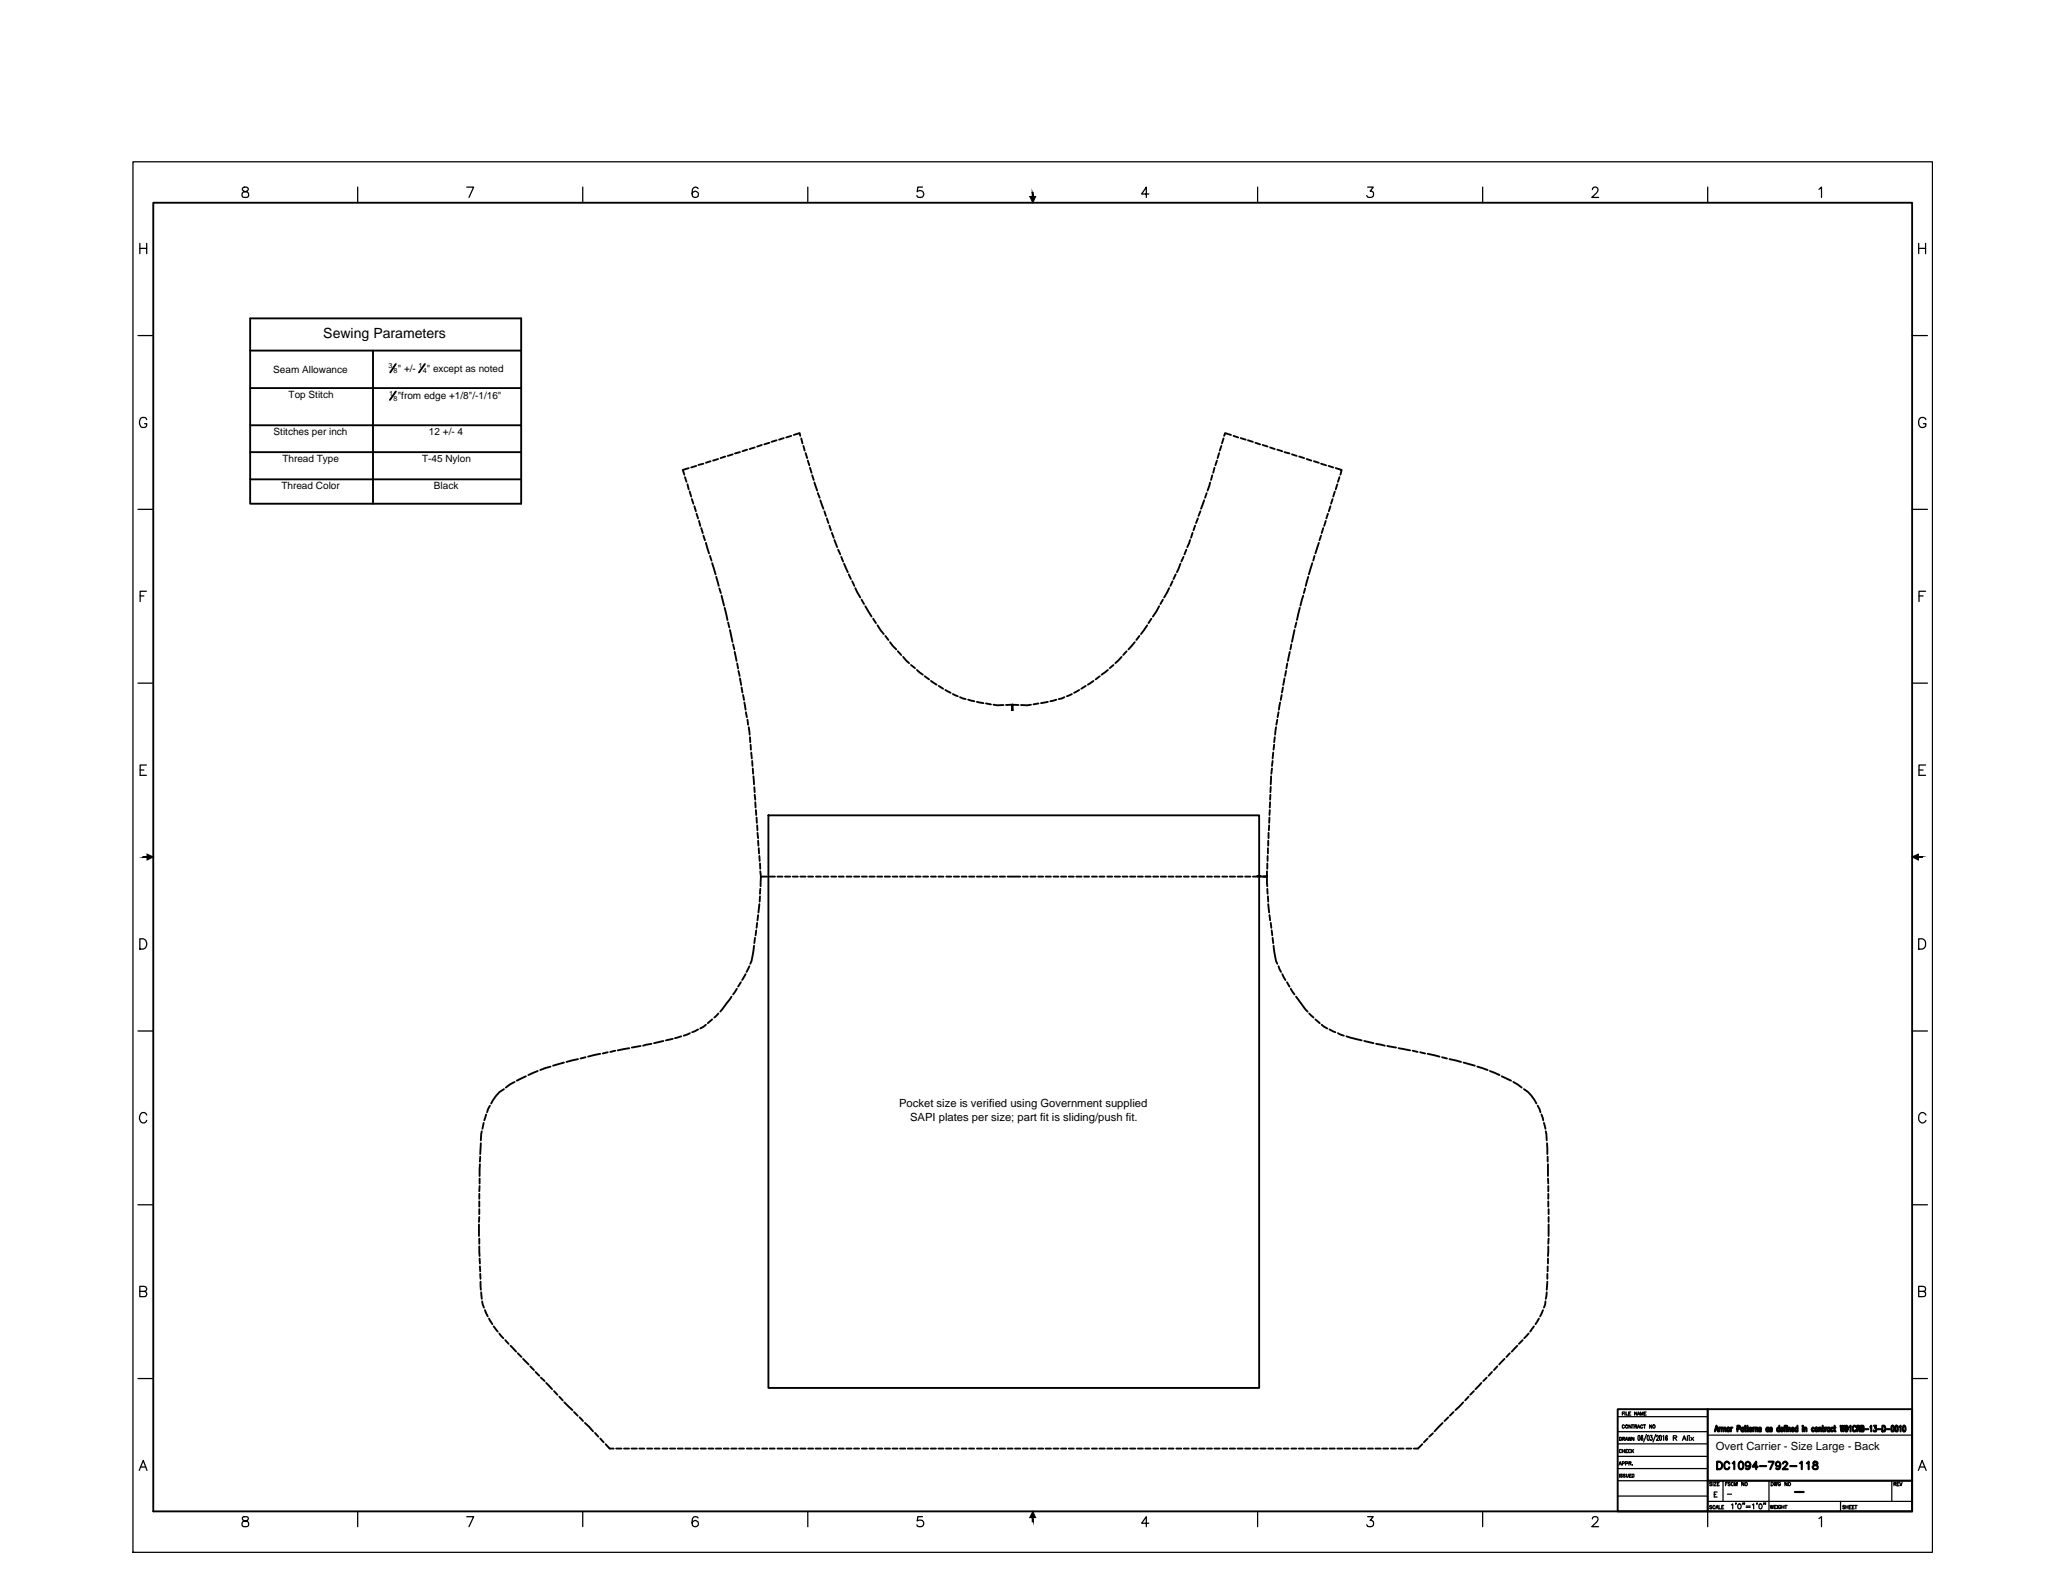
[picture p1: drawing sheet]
<svg xmlns="http://www.w3.org/2000/svg" width="279mm" height="216mm" viewBox="0 0 279 216" stroke-linecap="round" stroke-linejoin="round" font-family="sans-serif">
<!-- layer: Hidden -->
<g fill="none" stroke="#000" stroke-width=".25">
<path d="M104.2 60l-.7 .2M105.2 59.6l-.7 .2M106.1 59.3l-.6 .2M107.2 59l-.7 .3M107.5 58.9l.8-.2 .1 .3M108.5 59.4l.2 .7M165.7 59.4l-.2 .7M166.7 58.9l-.8-.2-.1 .3M167.1 59l.6 .3M168 59.3l.7 .2M169 59.6l.7 .2M170 60l.7 .2"/>
<path d="M92.8 64.6l.2 .7M93.1 65.6l.2 .7M93.3 63.4l-.8 .3 .2 .6M93.4 66.6l.2 .7M93.7 67.6l.2 .6M94 68.6l.2 .6M94.3 63.1l-.7 .2M94.3 69.6l.2 .6M94.7 70.6l.1 .6M95 71.5l.2 .7M95.3 72.5l.2 .7M95.3 62.8l-.7 .2"/>
<path d="M95.6 73.5l.4 1.5M96.2 75.3l.2 .6M96.2 62.5l-.6 .2M96.4 76.3l.5 1.5M97 78.1l.3 1.3M97.3 62.2l-.7 .2M97.4 79.7l.2 .6M98.2 61.8l-.6 .2M99.2 61.5l-.6 .3M100.2 61.2l-.7 .2M101.2 60.9l-.6 .2M102.2 60.6l-.7 .2"/>
<path d="M103.2 60.3l-.7 .2M108.8 60.4l.2 .6M109.1 61.4l.2 .6M109.4 62.4l.2 .6M109.7 63.4l.2 .6M110 64.4l.2 .6M110.3 65.3l.4 1.1M110.8 66.8l.2 .6M111.1 67.8l.4 1.1M111.6 69.2l.3 .7M112 70.2l.2 .7M112.3 71.2l.2 .6"/>
<path d="M112.7 72.2l.2 .6M113 73.1l.4 1M113.5 74.5l.3 .6M113.9 75.4l.3 .7M114.3 76.4l.5 1.1M114.9 77.8l.3 .6M115.4 78.7l.3 .7M115.8 79.7l.7 1.2M158.3 79.7l-.6 1.2M158.8 78.7l-.3 .7M159.2 77.8l-.3 .6M159.9 76.4l-.5 1.1"/>
<path d="M160.3 75.4l-.3 .7M160.7 74.5l-.3 .6M161.2 73.1l-.4 1M161.5 72.2l-.2 .6M161.9 71.2l-.3 .6M162.2 70.2l-.2 .7M162.6 69.2l-.3 .7M163.1 67.8l-.4 1.1M163.4 66.8l-.2 .6M163.9 65.3l-.4 1.1M164.2 64.4l-.2 .6M164.5 63.4l-.2 .6"/>
<path d="M164.8 62.4l-.2 .6M165.1 61.4l-.2 .6M165.4 60.4l-.2 .6M171 60.3l.7 .2M172 60.6l.6 .2M173 60.9l.7 .2M174 61.2l.6 .2M175 61.5l.6 .3M176 61.8l.6 .2M176.8 79.7l-.2 .6M177 62.2l.6 .2M177.2 78.1l-.4 1.3"/>
<path d="M177.7 76.3l-.4 1.5M177.9 62.5l.7 .2M178 75.3l-.1 .6M178.6 73.5l-.4 1.5M178.9 72.5l-.2 .7M178.9 62.8l.7 .2M179.2 71.5l-.2 .7M179.5 70.6l-.2 .6M179.8 69.6l-.2 .6M179.9 63.1l.7 .2M180.2 68.6l-.2 .6M180.5 67.6l-.2 .6"/>
<path d="M180.8 66.6l-.2 .7M180.9 63.4l.8 .3-.2 .6M181.1 65.6l-.2 .7M181.4 64.6l-.2 .7M97.7 80.7l.4 1.3M98.1 82.3l.4 1.7M98.6 84.3l.2 .7M98.9 85.3l.3 1.6M99.3 87.3l.2 .7M99.5 88.3l.3 1.2M99.8 89.9l.2 .6M100 90.9l.2 .7"/>
<path d="M100.2 91.9l.2 .9M100.4 93.1l.2 .7M100.6 94.1l.2 .7M100.8 95.2l.2 .9M101 96.5l.1 .6M101.2 97.5l.1 .7M101.4 98.5l.1 1M101.6 99.9v.6M116.7 81.2l.3 .6M117.2 82.1l.8 1.4M118.3 83.8l.3 .6M118.8 84.7l.9 1.2"/>
<path d="M119.9 86.1l.4 .6M120.5 87l.9 1M121.6 88.2l.5 .5M122.3 89l.8 .8M123.4 90.1l.5 .4M124.2 90.7l.8 .7M125.2 91.6l.6 .4M126.1 92.2l.7 .5M127.1 92.9l.6 .4M128 93.5l.7 .3M129 94l.7 .3M130 94.4l.8 .3"/>
<path d="M131.1 94.8l.9 .2M132.3 95.1l.9 .1M133.5 95.3l.7 .1M134.5 95.4l.6 .1h.8M136.2 95.5l.9-.1v.9v-.9l-.1 .9 .1-.9 .8 .1M139.6 95.4l-.5 .1h-.8M140.6 95.3l-.6 .1M141.9 95.1l-.9 .1M143.1 94.8l-.8 .2M144.2 94.4l-.8 .3M145.2 94l-.7 .3M146.1 93.5l-.6 .3"/>
<path d="M147 92.9l-.6 .4M148.1 92.2l-.8 .5M148.9 91.6l-.5 .4M150 90.7l-.8 .7M150.8 90.1l-.5 .4M151.9 89l-.8 .8M152.6 88.2l-.5 .5M153.7 87l-.9 1M154.3 86.1l-.4 .6M155.4 84.7l-.9 1.2M155.9 83.8l-.4 .6M157 82.1l-.9 1.4"/>
<path d="M157.5 81.2l-.3 .6M172.6 99.9v.6M172.8 98.5l-.1 1M173 97.5l-.1 .7M173.2 96.5l-.2 .6M173.4 95.2l-.2 .9M173.6 94.1l-.1 .7M173.8 93.1l-.2 .7M174 91.9l-.2 .9M174.2 90.9l-.2 .7M174.3 89.9l-.1 .6M174.7 88.3l-.3 1.2"/>
<path d="M174.9 87.3l-.1 .7M175.3 85.3l-.3 1.6M175.6 84.3l-.2 .7M176 82.3l-.3 1.7M176.5 80.7l-.4 1.3M101.7 100.9v.6M101.7 101.9l.1 .8M101.9 103.1v.6M102 104.1v.7M102 105.1l.1 1.1M102.2 106.6v.7M102.2 107.6l.1 .7"/>
<path d="M102.3 108.7v.7M102.4 109.7v.7M102.5 110.7v.7M102.5 111.8l.1 .7M102.6 112.8l.1 .7M102.7 113.9v.6M102.8 114.9v.7M102.8 115.9l.1 .7M102.9 117l.1 .7M103 118l.1 .7M103.9 118.7h-.8l-.1 1.3M104.2 118.7h.8"/>
<path d="M105.3 118.7h.7M106.3 118.7h.7M107.4 118.7h.6M108.4 118.7h.7M109.4 118.7h.7M110.5 118.7h.7M111.5 118.7h.7M112.6 118.7h.7M113.6 118.7h.7M114.7 118.7h.6M115.7 118.7h.7M116.7 118.7h.7"/>
<path d="M117.7 118.7h.8M118.8 118.7h.7M119.8 118.7h.7M120.9 118.7h.7M121.9 118.7h.7M123 118.7h.6M124 118.7h.7M125 118.7h.7M126.1 118.7h.7M127.1 118.7h.7M128.2 118.7h.6M129.2 118.7h.7"/>
<path d="M130.2 118.7h.7M131.2 118.7h.8M132.3 118.7h.7M133.3 118.7h.7M134.4 118.7h.7M135.4 118.7h.7M136.5 118.7h1.7M138.5 118.7h.7M139.5 118.7h.8M140.6 118.7h.7M141.6 118.7h.7M142.7 118.7h.7"/>
<path d="M143.7 118.7h.7M144.8 118.7h.6M145.8 118.7h.7M146.8 118.7h.7M147.9 118.7h.7M148.9 118.7h.7M150 118.7h.6M151 118.7h.7M152 118.7h.7M153 118.7h.8M154.1 118.7h.7M155.1 118.7h.7"/>
<path d="M156.2 118.7h.7M157.2 118.7h.7M158.3 118.7h.6M159.3 118.7h.7M160.3 118.7h.7M161.4 118.7h.7M162.4 118.7h.7M163.5 118.7h.6M164.5 118.7h.7M165.5 118.7h.7M166.6 118.7h.7M167.6 118.7h.7"/>
<path d="M168.6 118.7h.7M169.7 118.7h.7M170.7 118.7h.9v1.3M170.7 118.7h-.4h.4M171.6 118v.7h-.5h.5M171.6 117v.7M171.7 115.9v.7M171.7 114.9v.7M171.8 113.9v.6M171.8 112.8v.7M171.9 111.8l-.1 .7M171.9 110.7v.7"/>
<path d="M172 109.7l-.1 .7M172 108.7v.7M172.1 107.6l-.1 .7M172.1 106.6v.7M172.1 105.1v1.1M172.3 104.1l-.1 .7M172.4 103.1l-.1 .6M172.4 101.9v.8M172.6 100.9l-.1 .6M93.4 139.9l-.8 .4M94.5 139.4l-.8 .4M95.6 138.8l-.8 .5"/>
<path d="M96.4 138.1l-.5 .5M97.3 137.3l-.6 .5M99.1 135l-1.5 2M99.8 133.9l-.5 .8M100.3 133l-.3 .6M101 131.9l-.5 .8M101.5 130.9l-.4 .7M102.1 128.1l-.3 2.1-.2 .3M102.2 127v.7M102.4 126l-.1 .7M102.5 125v.7M102.7 123.9l-.1 .8"/>
<path d="M102.8 122.5l-.1 1.1M102.9 121.4v.7M103 120.4l-.1 .7M171.6 120.4l.1 .7M171.7 121.4l.1 .7M171.8 122.5l.1 1.1M171.9 123.9l.1 .8M172.1 125l.1 .7M172.2 126l.1 .7M172.4 127v.7M172.5 128.1l.3 2.1 .2 .3M173.2 130.9l.3 .7"/>
<path d="M173.7 131.9l.4 .8M174.3 133l.3 .6M174.8 133.9l.5 .8M175.5 135l1.6 2M177.3 137.3l.6 .5M178.2 138.1l.5 .5M179 138.8l.8 .5M180.1 139.4l.8 .4M181.2 139.9l.8 .4M65 159.6v.7M65 157.7v1.6M65 156.7v.6"/>
<path d="M65.1 154.8l-.1 1.5M65.2 153.2l-.1 1.3M65.5 152.1l-.2 .8M65.8 150.9l-.2 .9M66.4 149.8l-.4 .9M68.3 147.5a4.4 4.4 0 0 0-1.8 2M69.7 146.5l-1.2 .8M71.2 145.8l-1.2 .6M72.8 145.1l-1.2 .5M74.6 144.5l-1.4 .4M76.4 143.9l-1.5 .4M78.3 143.5l-1.6 .3"/>
<path d="M79.3 143.2l-.7 .2M81.3 142.7l-1.7 .4M82.3 142.5l-.7 .2M83.3 142.3l-.7 .2M85.2 142l-1.5 .3M86.8 141.7l-1.2 .2M88.2 141.4l-1.1 .2M89.8 141l-1.2 .3M91.1 140.7l-.9 .2M92.3 140.4l-.9 .2M182.3 140.4l2.1 .5M184.8 141l1.2 .3"/>
<path d="M186.4 141.4l1.2 .2M187.9 141.7l1.2 .2M189.4 142l1.6 .3M191.3 142.3l.7 .2M192.3 142.5l.7 .2M193.4 142.7l1.6 .4M195.3 143.2l.7 .2M196.3 143.5l1.6 .3M198.2 143.9l1.5 .4M200.1 144.5l1.4 .4M201.8 145.1l1.3 .5M203.4 145.8l1.3 .6"/>
<path d="M204.9 146.5l1.2 .8M206.4 147.5a4.6 4.6 0 0 1 1.7 2M208.3 149.8l.3 .9M208.8 150.9l.2 .9M209.1 152.1l.2 .8M209.4 153.2l.1 1.3M209.5 154.8l.1 1.5M209.6 156.7v.6M209.6 157.7v1.6M209.6 159.6l.1 .7M64.9 165.8v1.6M64.9 168.8l.1 1.3"/>
<path d="M64.9 161.7v.7M64.9 162.7v.7M64.9 163.8v.7M64.9 167.8v.7M64.9 164.8v.7M65 170.5v.6M65 160.6l-.1 .8M65 171.5v.7M65 172.5l.1 .7M65.1 173.6v1.1M65.2 175v.9M65.3 176.3l.2 .8"/>
<path d="M65.7 177.4l.4 .9M66.2 178.6l.5 .8M66.9 179.6l.5 .8M207.7 179.6l-.5 .8M208.4 178.6l-.4 .8M209 177.4l-.4 .9M209.3 176.3l-.2 .8M209.5 175l-.1 .9M209.6 173.6l-.1 1.1M209.6 172.5v.7M209.6 171.5v.7M209.6 170.5v.6"/>
<path d="M209.7 168.8l-.1 1.3M209.7 160.6v.8M209.7 161.7v.7M209.7 162.7v.7M209.7 165.8v1.6M209.7 163.8v.7M209.7 164.8v.7M209.7 167.8v.7M67.6 180.6l.6 .7M68.4 181.5l.5 .5M69.1 182.3l.8 .8M70.1 183.3l.5 .5"/>
<path d="M70.8 184.1l.8 .7M71.8 185.1l.5 .5M72.5 185.8l.5 .5M73.3 186.6l.5 .5M74 187.3l.8 .9M75 188.4l.5 .5M75.7 189.2l.5 .5M76.4 189.9l1.1 1.1M77.7 191.2l.5 .6M78.5 192l.5 .5M79.2 192.7l1.1 1.2M80.6 194.1l.4 .5"/>
<path d="M81.3 194.8l.5 .6M82 195.6l.6 .6h.5M83.5 196.2h.7M84.5 196.2h.7M85.5 196.2h.7M86.6 196.2h.7M87.6 196.2h.7M88.7 196.2h.6M89.7 196.2h.7M90.7 196.2h.8M91.8 196.2h.7M92.8 196.2h.7"/>
<path d="M93.9 196.2h.6M94.9 196.2h.7M95.9 196.2h.7M97 196.2h.7M98 196.2h.7M99 196.2h.8M100.1 196.2h.7M101.1 196.2h.7M102.2 196.2h.6M103.2 196.2h.7M104.2 196.2h.7M105.3 196.2h.7"/>
<path d="M106.3 196.2h.7M107.4 196.2h.6M108.4 196.2h.7M109.4 196.2h.7M110.5 196.2h.7M111.5 196.2h.7M112.5 196.2h.8M113.6 196.2h.7M114.6 196.2h.7M115.7 196.2h.6M116.7 196.2h.7M117.7 196.2h.7"/>
<path d="M118.8 196.2h.7M119.8 196.2h.7M120.9 196.2h.7M121.9 196.2h.7M123 196.2h.6M124 196.2h.7M125 196.2h.7M126 196.2h.8M127.1 196.2h.7M128.1 196.2h.7M129.2 196.2h.7M130.2 196.2h.7"/>
<path d="M131.2 196.2h.7M132.3 196.2h.7M133.3 196.2h.7M134.4 196.2h.7M135.4 196.2h.7M136.5 196.2h.6M137.5 196.2h.7M138.5 196.2h.7M139.5 196.2h.8M140.6 196.2h.7M141.6 196.2h.7M142.7 196.2h.7"/>
<path d="M143.7 196.2h.7M144.8 196.2h.6M145.8 196.2h.7M146.8 196.2h.7M147.9 196.2h.7M148.9 196.2h.7M150 196.2h.6M151 196.2h.7M152 196.2h.7M153 196.2h.8M154.1 196.2h.7M155.1 196.2h.7"/>
<path d="M156.2 196.2h.7M157.2 196.2h.7M158.3 196.2h.6M159.3 196.2h.7M160.3 196.2h.7M161.4 196.2h.7M162.4 196.2h.7M163.5 196.2h.6M164.5 196.2h.7M165.5 196.2h.7M166.6 196.2h.7M167.6 196.2h.7"/>
<path d="M168.6 196.2h.7M169.7 196.2h.7M170.7 196.2h.7M171.8 196.2h.6M172.8 196.2h.7M173.8 196.2h.7M174.9 196.2h.7M175.9 196.2h.7M177 196.2h.6M178 196.2h.7M179 196.2h.7M180.1 196.2h.7"/>
<path d="M181.1 196.2h.7M182.1 196.2h.8M183.2 196.2h.7M184.2 196.2h.7M185.3 196.2h.6M186.3 196.2h.7M187.3 196.2h.7M188.4 196.2h.7M189.4 196.2h.7M190.5 196.2h.6M192.6 195.6l-.6 .6h-.5M193.4 194.8l-.6 .6"/>
<path d="M194.1 194.1l-.5 .5M195.4 192.7l-1.1 1.2M196.1 192l-.5 .5M196.9 191.2l-.5 .6M198.2 189.9l-1.1 1.1M198.9 189.2l-.5 .5M199.6 188.4l-.5 .5M200.6 187.3l-.8 .9M201.4 186.6l-.5 .5M202.1 185.8l-.5 .5M202.8 185.1l-.5 .5M203.8 184.1l-.8 .7"/>
<path d="M204.5 183.3l-.5 .5M205.5 182.3l-.8 .8M206.2 181.5l-.5 .5M207 180.6l-.6 .7"/>
</g>
<!-- layer: 0 -->
<g fill="none" stroke="#000" stroke-width=".25">
<path d="M20.8 27.5h238.2v177.2h-238.2zM33.9 43.1h36.7v25.1h-36.7zM33.9 47.5h36.7M33.9 52.6h36.7M33.9 57.6h36.7M50.5 47.5v20.7M53.6 49.3l-.8 1.1M53.6 53l-.8 1.2M57.5 49.3l-.8 1.1M33.9 61.2h36.7M33.9 64.9h36.7M104.1 110.4h66.4v77.6h-66.4z"/>
<path d="M219.1 190.9h39.9v13.8h-39.9z"/>
</g>
<!-- layer: AM_BOR -->
<g fill="#000" stroke="#000" stroke-width=".14">
<path d="M139.5 26.6h.8l-.4 .9zM19.9 115.7l.9 .4-.9 .4zM259 116.1l.8-.4v.8zM139.9 204.7l.4 .9h-.8z"/>
<path d="M139.8 26.1l.1 .5v-.5zM139.8 26.1l.1 .5h-.1z"/>
<path d="M19.4 116v.1l.5-.1zM19.4 116.1l.5-.1v.1z"/>
<path d="M259.8 116.1h.6v-.1zM259.8 116h.6l-.6 .1z"/>
<path d="M139.8 205.6v.5h.1zM139.8 205.6h.1v.5z"/>
</g>
<g fill="none" stroke="#000" stroke-width=".17">
<path d="M18 21.9h243.7v188.4h-243.7zM18.9 33.6h1M18.9 33v1.4M19.9 33v1.4M32.9 25.4a.27 .27 0 0 0-.1 .3 .27 .27 0 0 0 .2 .2l.3 .1a.39 .39 0 0 1 .4 .3 .39 .39 0 0 1-.3 .4l-.6-.1a.42 .42 0 0 1 .4-.6l.2-.1a.27 .27 0 0 0 .2-.2 .27 .27 0 0 0-.1-.3l-.1-.1zM48.4 25.3v2.2M63.2 25.3h.9l-.6 1.4M78.9 25.3v2.2M94.5 25.6a.39 .39 0 0 0-.5-.2 1.36 1.36 0 0 0-.2 1.2 .43 .43 0 0 0 .7 .1 .43 .43 0 0 0-.1-.7 .43 .43 0 0 0-.7 .3M109.4 25.3v2.2M124.9 25.3h-.6l-.1 .7a.5 .5 0 0 1 .8-.1 .5 .5 0 0 1-.1 .8 .5 .5 0 0 1-.7-.2M155.6 26.3h-1l.7-1v1.4"/>
<path d="M170.3 25.3v2.2M185.2 25.3h.8l-.4 .6a.44 .44 0 0 1 .4 .5 .44 .44 0 0 1-.6 .3h-.2l-.1-.2M200.8 25.3v2.2M215.7 25.7v-.2l.2-.2h.3l.2 .2v.3l-.1 .3-.7 .6h.9M231.3 25.3v2.2M246.4 25.6l.3-.3v1.4M259.9 33v1.4M259.9 33.6h.9M260.8 33v1.4M18.7 45.5h2.1M19.9 56.8a.51 .51 0 0 0-.6-.3 .51 .51 0 0 0-.4 .6v.3a.49 .49 0 0 0 .5 .5 .49 .49 0 0 0 .5-.5h-.3M259 45.5h2"/>
<path d="M260.8 56.8a.51 .51 0 0 0-.5-.3 .51 .51 0 0 0-.4 .6 .6 .6 0 0 0 .1 .6 .6 .6 0 0 0 .6 .2l.2-.2v-.3h-.3M18.7 69h2.1M259 69h2M18.7 92.5h2.1M19 80.7h.5M19.8 80.1h-.8v1.4M259 92.5h2M259.9 80.7h.5M260.8 80.1h-.9v1.4M19 104.3h.5M19.8 103.6h-.8v1.4h.8M259.9 104.3h.5"/>
<path d="M260.8 103.6h-.9v1.4h.9M18.7 139.6h2.1M18.9 127.2h.5a.75 .75 0 0 1 .5 .7 .75 .75 0 0 1-.5 .7h-.5zM259 139.6h2M259.9 127.2h.4a.75 .75 0 0 1 .5 .7 .75 .75 0 0 1-.5 .7h-.4zM19.9 151a.5 .5 0 0 0-.6-.3 .5 .5 0 0 0-.4 .5v.4a.5 .5 0 0 0 .4 .5 .5 .5 0 0 0 .6-.3M260.8 151a.5 .5 0 0 0-.6-.3 .5 .5 0 0 0-.3 .5 .64 .64 0 0 0 .6 .9l.3-.3M18.7 163.2h2.1M18.9 174.9h.6a.36 .36 0 0 0 .4-.4l-.2-.2-.2-.1h-.6v1.4h.6a.36 .36 0 0 0 .3-.2 .36 .36 0 0 0 0-.4l-.3-.1M259 163.2h2M259.9 174.9h.8l.1-.2-.1-.4-.8-.1v1.4h.5l.3-.1a.37 .37 0 0 0 0-.5l-.3-.1M18.7 186.7h2.1"/>
<path d="M18.9 199.2l.5-1.4 .5 1.4M19.1 198.7h.6M219.1 193.9h12.2M219.1 195.6h12.2M219.1 197.3h12.2M219.1 191.9h12.2M219.1 198.9h12.2M219.3 198.4l.1-.4 .2 .4M219.3 194.7a.22 .22 0 0 1 .3 .2 .22 .22 0 0 1-.3 .2zM219.3 199.7v.4M219.3 198.3h.3M219.6 196.4a.18 .18 0 0 0-.3 0 .18 .18 0 0 0 0 .3 .18 .18 0 0 0 .3 0"/>
<path d="M219.7 199.7h-.2v.1l.2 .1-.1 .2-.1-.1M219.7 198.2h.3v-.1l-.3-.1v.4M219.7 191.5h.2M219.8 194.9l.2-.1v-.1h-.2v.4M219.8 196.3v.5M219.8 196.5h.2M219.9 194.9l.1 .2M220 191.2h-.3v.5M220 193.1a.15 .15 0 0 0-.2-.1 .15 .15 0 0 0-.1 .2v.1a.15 .15 0 0 0 .1 .2 .15 .15 0 0 0 .2-.2M220 196.3v.5M220.1 191.2v.5M220.1 195.1l.2-.4 .1 .4"/>
<path d="M220.1 199.7h-.2v.1l.2 .1-.1 .2-.1-.1M220.1 193.1a.17 .17 0 0 1 .2-.1 .17 .17 0 0 1 .2 .2v.1a.17 .17 0 0 1-.2 .2 .17 .17 0 0 1-.2-.2zM220.1 198.2h.3v-.2h-.3v.4M220.2 196.5h.2M220.2 195h.2M220.2 191.2v.5h.3M220.3 199.7l.1 .4 .1-.1v-.3M220.4 196.3h-.2v.5h.2M220.5 194.7l.1 .4 .1-.4 .1 .4 .1-.4M220.6 191.5h.1M220.6 198.2h.3v-.1l-.3-.1v.4M220.7 199.9h.1"/>
<path d="M220.7 198.2l.2 .2M220.9 191.2h-.3v.5h.3M220.9 196.4a.17 .17 0 0 0-.3-.1 .17 .17 0 0 0 0 .3 .15 .15 0 0 0 .1 .2 .15 .15 0 0 0 .2-.1M220.9 193v.4l-.3-.4v.4M220.9 199.7h-.2v.4h.2M221 196.3v.5M221 193h.3M221 199.7a.22 .22 0 0 1 .3 .2 .22 .22 0 0 1-.3 .2zM221.1 198.4h.1M221.1 196.5l.1 .3M221.2 193v.4M221.2 196.3l-.2 .3"/>
<path d="M221.3 194.7v.4l-.3-.4v.4M221.4 193.2h.2l.1-.2h-.3v.4M221.5 193.2l.2 .2M221.7 191.2v.5l-.3-.5v.5M221.8 191.7l.1-.5 .2 .5M221.8 193.4l.1-.4 .2 .4M221.8 191.5h.3M221.8 193.3h.3M221.9 194.5l.1-.1 .1 .1v.5l-.1 .1-.2-.1zM222.2 191.7v-.5l.1 .5 .2-.5v.5M222.5 193.1a.15 .15 0 0 0-.2-.1 .15 .15 0 0 0-.1 .2v.1a.15 .15 0 0 0 .1 .1 .15 .15 0 0 0 .2-.1M222.5 194.5l-.1-.1a.46 .46 0 0 0 0 .7 .2 .2 0 0 0 .1-.2 .2 .2 0 0 0-.2-.2v.2"/>
<path d="M222.6 193h.3M222.7 191.5h.1M222.7 193v.4M222.9 191.2h-.2v.5h.2M223 194.3l-.4 1M223.2 194.5v-.1a.42 .42 0 0 1 0 .7l-.1-.3zM223.5 194.4h.2l-.1 .3a.2 .2 0 0 1 .2 .2 .2 .2 0 0 1-.3 .2v-.1M223.7 193v.4l-.3-.4v.4M223.9 193.1l.1-.1a.23 .23 0 0 1 .2 .2 .23 .23 0 0 1-.2 .2l-.2-.1zM224.3 194.3l-.4 1M224.3 194.6l.1-.2 .2 .1v.3l-.3 .3h.3M224.8 194.5v-.1a.42 .42 0 0 1 0 .7v-.1z"/>
<path d="M225.2 194.5l.1-.1v.7M225.8 194.5l-.1-.1a.46 .46 0 0 0 0 .7 .2 .2 0 0 0 .1-.2 .2 .2 0 0 0-.1-.2l-.1 .2M226.6 194.8h.3l.2-.3h-.1h-.4v.6M226.8 194.8l.3 .3M227.9 195.1l.2-.6 .3 .6M228 194.9h.3M228.5 194.5v.6M228.7 194.5h.1zM228.8 194.7v.4M229 194.7l.4 .4M229.4 194.7l-.4 .4M231.3 194.4h27.7"/>
<path d="M259 186.7h2M259.8 199.2l.5-1.4 .6 1.4M260 198.7h.7M32.9 205.5l-.1 .1 .1 .3 .4 .1a.39 .39 0 0 1 .4 .4 .39 .39 0 0 1-.3 .4l-.6-.1a.42 .42 0 0 1 .4-.7l.3-.1 .1-.3a.58 .58 0 0 0-.7-.1zM48.4 204.7v2.1M63.2 205.4h.9l-.6 1.4M78.9 204.7v2.1M94.5 205.6a.45 .45 0 0 0-.7 .1v.9a.43 .43 0 0 0 .7 .1 .43 .43 0 0 0-.1-.7 .43 .43 0 0 0-.7 .3M109.4 204.7v2.1M124.9 205.4h-.6l-.1 .6a.5 .5 0 0 1 .8 0 .5 .5 0 0 1 0 .7 .5 .5 0 0 1-.8 0v-.2M155.6 206.3h-1l.7-.9v1.4M170.3 204.7v2.1"/>
<path d="M185.2 205.4h.8l-.4 .5a.44 .44 0 0 1 .4 .5 .44 .44 0 0 1-.6 .4l-.2-.1-.1-.2M200.8 204.7v2.1M215.7 205.7l.1-.2 .4-.1a.32 .32 0 0 1 .2 .5l-.8 .9h.9M219.1 202.6h12.2M219.1 200.6h12.2M231.3 204.7v2.1M231.3 203.4h27.7M231.8 200.9l-.1-.1h-.1l-.1 .1 .3 .1v.2h-.1h-.2M231.8 204l-.1-.1h-.1l-.1 .1 .3 .2v.1l-.1 .1-.2-.1M232 200.8v.4M232.1 200.8h.3l-.3 .4h.3M232.2 202.4h.2"/>
<path d="M232.3 204a.17 .17 0 0 0-.2-.1 .17 .17 0 0 0-.1 .2v.1a.17 .17 0 0 0 .1 .2 .17 .17 0 0 0 .2-.2M232.4 204.4l.2-.5 .1 .5M232.4 204.2h.2M232.6 202.1h-.4v.7h.4M232.6 201h.2M232.8 203.9v.5h.3M232.8 200.8h-.2v.4h.2M233.2 204.1h.2M233.4 200.6v2.8M233.4 203.9h-.2v.5h.2M233.7 201h.2M233.9 200.8h-.2v.4"/>
<path d="M233.9 202.4h.6M234.3 200.9l-.1-.1-.2 .1 .3 .2-.1 .1h-.2M234.5 203.8l.2-.1v.7M234.8 200.9a.17 .17 0 0 0-.2-.1 .17 .17 0 0 0-.1 .1v.2a.17 .17 0 0 0 .1 .1 .17 .17 0 0 0 .2-.1M234.9 201.2v-.4l.2 .4 .2-.4v.4M235.1 203.6v.2M235.4 203.8l.2-.1a.35 .35 0 0 1 .2 .3 .35 .35 0 0 1-.2 .4l-.2-.2zM236.1 203.6h-.1h.1l-.1 .2M236.2 200.8v.4l-.3-.4v.4M236.3 203.6l-.1 .2M236.4 200.9v-.1a.23 .23 0 0 1 .3 .2 .23 .23 0 0 1-.3 .2l-.1-.1zM236.5 204h.5"/>
<path d="M236.5 204.2h.5M237.3 203.8l.2-.1v.7M238 203.6l-.1 .2M238.2 203.8l.2-.1a.35 .35 0 0 1 .2 .3 .35 .35 0 0 1-.2 .4l-.2-.2zM238.9 203.6v.2M239.1 203.6v.2M239.6 200.6v4.1M239.7 203.9l.2 .4 .1-.4 .1 .4 .1-.4M239.9 200.8h.1a.27 .27 0 0 1 0 .4h-.1zM240.3 200.8l.1 .4 .1-.4 .1 .4 .1-.4M240.3 204.1h.2M240.6 203.9h-.3v.4h.3"/>
<path d="M240.7 203.9v.4M241.1 200.9a.17 .17 0 0 0-.1-.1 .17 .17 0 0 0-.2 .1v.2a.17 .17 0 0 0 .2 .1 .17 .17 0 0 0 .1-.1h-.1M241.2 204a.2 .2 0 0 0-.3 0 .2 .2 0 0 0 0 .3 .2 .2 0 0 0 .3-.1h-.1M241.3 204.1h.3M241.3 203.9v.4M241.6 203.9v.4M241.7 203.9h.3M241.9 203.9v.4M242 200.8v.4l-.3-.4v.4M242.2 200.9l.2-.1a.22 .22 0 0 1 .1 .2 .22 .22 0 0 1-.3 .2v-.1zM246.4 205.7l.3-.3v1.4M249.3 203.4v1.3"/>
<path d="M249.9 204l-.2-.1-.1 .1v.1l.2 .1v.1l-.1 .1-.1-.1M250 203.9v.5M250 204.1h.3M250.3 203.9v.5M250.5 204.1h.1M250.8 203.9h-.3v.5h.3M250.9 204.1h.2M251.1 203.9h-.2v.5h.2M251.2 203.9h.3M251.3 203.9v.5M256.2 200.6v2.8M256.5 201h.3v-.1l-.3-.1v.4"/>
<path d="M256.6 201l.2 .2M256.9 201h.2M257.2 200.8h-.3v.4h.3M257.3 200.8l.1 .4 .2-.4"/>
</g>
<g fill="none" stroke="#000" stroke-width=".3">
<path d="M231.3 190.9v13.8M232.3 193.9l.2-.8 .2 .8M232.3 193.6h.3M232.6 198a.6 .6 0 0 1 .6 .2v.4a.36 .36 0 0 1-.3 .4h-.3zM232.8 193.4v.5M233 193.4l-.2 .2M233.1 193.5l.2-.1h.1v.5M233.1 193.4v.5M233.4 193.5l.2-.1h.1v.5M233.9 193.5l.1-.1a.23 .23 0 0 1 .3 .2 .23 .23 0 0 1-.3 .3zM234.2 198.2l-.2-.2a.51 .51 0 0 0-.5 .5 .51 .51 0 0 0 .5 .5l.2-.3M234.4 193.4v.5"/>
<path d="M234.6 193.4l-.2 .2M234.7 198.2l.2-.2v1M235.3 193.5l.3-.1v-.2l-.3-.1v.8M235.6 198.1a.27 .27 0 0 1 .3-.1 .27 .27 0 0 1 .2 .2v.2a.43 .43 0 0 1-.4 .6 .66 .66 0 0 1-.1-.9zM236.1 193.5v-.1a.23 .23 0 0 0-.3 .2 .23 .23 0 0 0 .3 .3v-.1M236.1 193.4v.5M236.3 193.4h.1M236.4 193.1v.8h.1M236.6 193.4h.2M236.7 193.1v.6l.1 .2M236.9 193.6h.4l-.1-.2a.23 .23 0 0 0-.3 .2 .23 .23 0 0 0 .3 .3l.1-.1M237 198.3a.32 .32 0 0 1-.4 .3 .32 .32 0 0 1-.1-.5l.2-.1a.53 .53 0 0 1 .4 .5 .53 .53 0 0 1-.4 .5l-.3-.1"/>
<path d="M237.4 193.4v.5M237.6 193.4l-.2 .2M237.8 193.5l.1-.1h.1v.5M237.8 193.4v.5M238.1 198.7h-.7l.4-.7v1M238.4 198.6h.8M238.5 193.5l-.1-.1h-.2v.2l.3 .1v.2h-.3v-.1M239.5 193.5v-.1a.23 .23 0 0 0-.3 .2 .23 .23 0 0 0 .3 .3v-.1M239.5 193.4v.5M239.5 198h.7l-.5 1M240 193.5l-.1-.1h-.2v.2l.3 .1v.2h-.3v-.1M241 193.5l-.1-.1a.23 .23 0 0 0-.2 .2 .23 .23 0 0 0 .2 .3l.1-.1"/>
<path d="M241 193.1v.8M241.1 198.3a.3 .3 0 0 1-.4 .3 .3 .3 0 0 1-.2-.4 .3 .3 0 0 1 .5-.1 .72 .72 0 0 1 0 .9h-.3l-.1-.1M241.1 193.6h.4l-.1-.2a.23 .23 0 0 0-.3 .2 .23 .23 0 0 0 .3 .3l.1-.1M241.5 198.2a.3 .3 0 0 1 .3-.2 .3 .3 0 0 1 .3 .3l-.7 .7h.7M241.6 193.4h.2M241.8 193.1l-.1 .1v.7M241.9 193.1v.1zM241.9 193.4v.5M242.2 193.5l.1-.1h.1l.1 .5M242.2 193.4v.5M242.5 198.6h.8M242.6 193.6h.4l-.1-.2a.23 .23 0 0 0-.3 .2 .23 .23 0 0 0 .3 .3l.1-.1"/>
<path d="M243.4 193.5l-.1-.1a.23 .23 0 0 0-.2 .2 .23 .23 0 0 0 .2 .3l.1-.1M243.4 193.1v.8M243.8 198.2l.2-.2v1M244.2 193.1v.1zM244.2 193.4v.5M244.4 193.5l.1-.1h.1l.1 .5M244.4 193.4v.5M244.7 198.2l.3-.2v1M245.6 198.1v.2l.5 .2 .1 .2a.25 .25 0 0 1-.2 .3h-.4l-.1-.3 .6-.4v-.2l-.1-.1zM245.7 193.5l-.1-.1a.23 .23 0 0 0-.2 .2 .23 .23 0 0 0 .2 .3l.1-.1M245.9 193.4a.23 .23 0 0 1 .3 .2 .23 .23 0 0 1-.3 .3l-.1-.2zM246.4 193.5l.1-.1h.1v.5"/>
<path d="M246.4 193.4v.5M246.8 193.4h.2M246.9 193.1v.6l.1 .2M247.2 193.4v.5M247.4 193.4l-.2 .2M247.8 193.5l-.1-.1a.23 .23 0 0 0-.3 .2 .23 .23 0 0 0 .3 .3l.1-.1M247.8 193.4v.5M248.3 193.5l-.1-.1a.23 .23 0 0 0-.2 .2 .23 .23 0 0 0 .2 .3l.1-.1M248.4 193.4h.2M248.5 193.1v.6l.1 .2M249.3 193.1l.1 .8 .1-.8 .2 .8 .1-.8M250.2 193.4v.2a.22 .22 0 0 1-.3-.2 .22 .22 0 0 1 .3-.2v.2v.5l-.3-.1"/>
<path d="M250.5 193.3l.1-.2v.8M251.3 193.3l-.1-.2a.41 .41 0 0 0-.3 .4 .41 .41 0 0 0 .3 .4h.1v-.2M251.5 193.5l.3-.1 .1-.2-.4-.1v.8M251.7 193.5l.2 .4M252 193.5l.4-.1v-.2l-.4-.1v.8h.4v-.3l-.1-.1M252.6 193.6h.4M253.3 193.3l.1-.2v.8M253.8 193.1h.3l-.2 .3a.24 .24 0 0 1 .2 .3 .24 .24 0 0 1-.3 .2v-.2M254.3 193.6h.5M254.9 193.1a.44 .44 0 0 1 .4 .3 .44 .44 0 0 1-.1 .5h-.3zM255.5 193.6h.5M256.2 193.2l.1-.1a.47 .47 0 0 1 0 .8h-.1v-.2z"/>
<path d="M256.8 193.2l.1-.1 .1 .2v.6h-.2l-.1-.2zM257.3 193.3l.1-.2v.8M257.8 193.2l.1-.1a.47 .47 0 0 1 0 .8h-.1l-.1-.3zM231.3 200.6h27.7M243.1 202.1h1.2"/>
</g>
<text font-size="1.9" x="43.8" y="45.8">Sewing Parameters</text>
<g font-size="1.5">
<text x="121.8" y="150">Pocket size is verified using Government supplied</text>
<text x="123.2" y="151.8">SAPI plates per size; part fit is sliding/push fit.</text>
<text x="232.4" y="196.5">Overt Carrier - Size Large - Back</text>
</g>
<g font-size="1.4">
<text x="37" y="50.5">Seam Allowance</text>
<text x="39.1" y="53.9">Top Stitch</text>
<text x="53.9" y="50.4">&quot; +/-</text>
<text x="57.8" y="50.4">&quot; except as noted</text>
<text x="37.1" y="59">Stitches per inch</text>
<text x="53.9" y="54.1">&quot;from edge +1/8&quot;/-1/16&quot;</text>
<text x="58.1" y="59">12 +/- 4</text>
<text x="38.2" y="62.6">Thread Type</text>
<text x="57.2" y="62.6">T-45 Nylon</text>
<text x="38.1" y="66.3">Thread Color</text>
<text x="58.8" y="66.2">Black</text>
</g>
<g font-size="1">
<text x="52.6" y="49.9">3</text>
<text x="52.7" y="53.6">1</text>
<text x="53.3" y="50.6">8</text>
<text x="56.7" y="49.9">1</text>
<text x="57.2" y="50.6">4</text>
<text x="53.3" y="54.3">8</text>
</g>
</svg>
